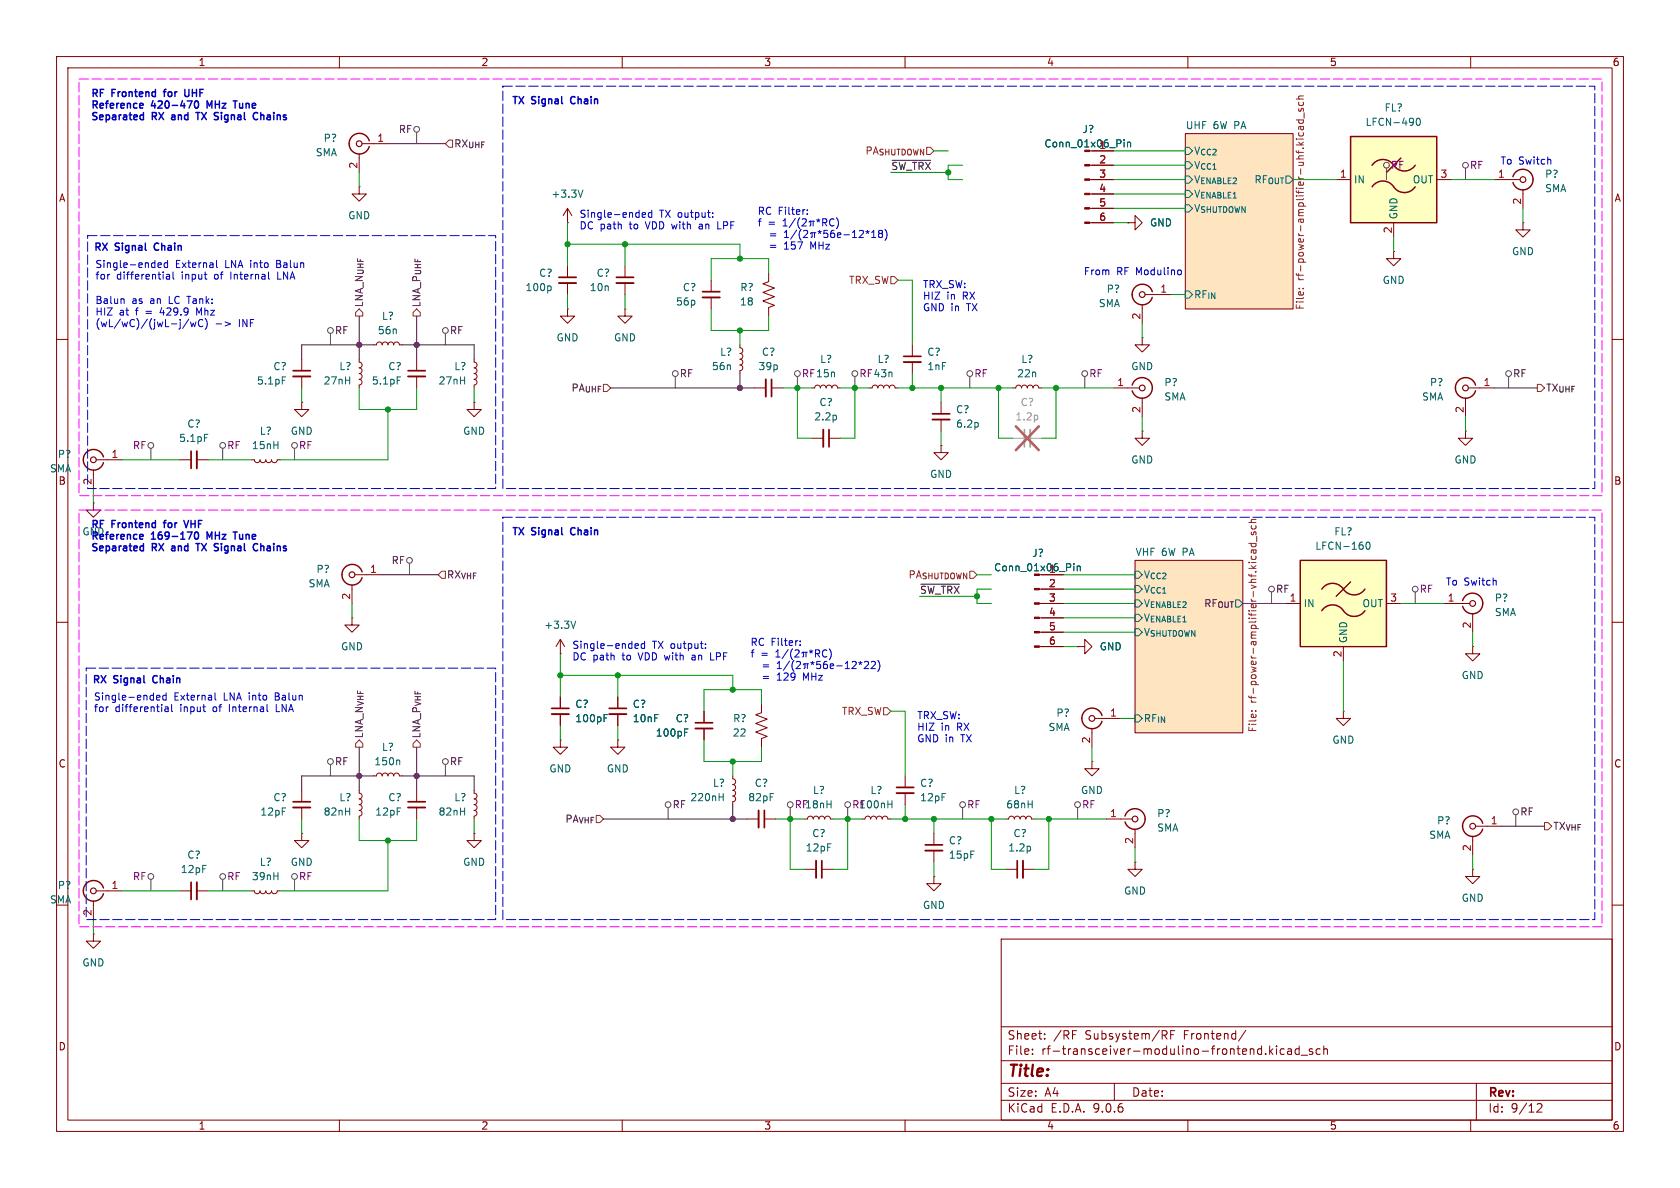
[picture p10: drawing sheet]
<svg xmlns="http://www.w3.org/2000/svg" width="297mm" height="210mm" viewBox="0 0 297 210" stroke-linecap="round" stroke-linejoin="round" font-family="sans-serif">
<g fill="none" stroke="#840000" stroke-width=".18">
<path d="M10 10h277v190h-277zM12 12h273v186h-273zM60 10v2M110 10v2M160 10v2M210 10v2M260 10v2M63.5 33v1.3h-1.3l1.3 1.3 1.3-1.3h-1.3M63.5 33h.1M100.3 39.4h.1M100.3 36.8l.8 1.3M100.3 36.8l-.7 1.3"/>
<path d="M100.3 36.8v2.6M209.5 23.6h19.1v31h-19.1zM100.3 47v2M100.3 50v2.1M110.5 54.6v1.3h-1.3l1.3 1.3 1.3-1.3h-1.3M110.5 54.6h.1M110.5 47v2M110.5 50v2.1M125.7 49.5v2.1M125.7 52.6v2M246.4 44.5v1.2h1.2l-1.2 1.3-1.3-1.3h1.3M246.4 44.5h.1"/>
<path d="M10 60h2M53.3 71.1v1.3h-1.2l1.2 1.3 1.3-1.3h-1.3M53.3 71.1h.1M53.3 63.5v2M53.3 66.5v2.1M63.5 63.5v.5l.4 .2 .1 .3-.1 .4-.4 .1 .3 .1 .2 .3-.1 .4-.4 .2 .4 .2 .1 .4-.1 .3-.4 .2 .4 .1 .1 .4-.1 .3-.4 .2v.5M66 61h.5l.2-.4 .4-.1 .3 .1 .2 .4 .1-.4 .4-.1 .3 .1 .2 .4 .1-.4 .4-.1 .3 .1 .2 .4 .1-.4 .4-.1 .4 .1 .1 .4h.5M73.7 63.5v2M73.7 66.5v2.1M83.8 71.1v1.3h-1.3l1.3 1.3 1.3-1.3h-1.3M83.8 71.1h.1M83.8 63.5v.5l.4 .2 .1 .3-.1 .4-.4 .1 .3 .1 .2 .3-.1 .4-.4 .2 .4 .2 .1 .4-.1 .3-.4 .2 .4 .1 .1 .4-.1 .3-.4 .2v.5"/>
<path d="M130.8 61v.5l.4 .1 .1 .4-.1 .3-.4 .2 .3 .1 .2 .2-.1 .5-.4 .2 .4 .1 .1 .4-.1 .4-.4 .1 .4 .2 .1 .3-.1 .4-.4 .1v.5M143.5 68.6h.5l.2-.4 .3-.1 .4 .1 .1 .4 .2-.4 .3-.1 .4 .1 .1 .4 .2-.4 .4-.1 .3 .1 .2 .4 .1-.4 .4-.1 .3 .1 .2 .4h.5M166.4 71.1v2.1M166.4 74.2v2M179.1 68.6h.5l.1-.4 .4-.1 .3 .1 .2 .4 .1-.4 .4-.1 .4 .1 .1 .4 .2-.4 .3-.1 .4 .1 .1 .4 .2-.4 .3-.1 .4 .1 .1 .4h.5M201.9 76.2v1.3h1.3l-1.3 1.2-1.2-1.2h1.2M201.9 76.2h.1M259.1 76.2v1.3h-1.3l1.3 1.2 1.2-1.2h-1.2M259.1 76.2h.1M259.1 70.4v3.3M259.6 68.6h4.6M285 60h2"/>
<path d="M16.5 83.1v3.3M17 81.3h4.6M31.7 81.3h2.1M34.8 81.3h2M44.4 81.3h.6l.1 .3 .4 .2 .3-.2 .2-.3 .1 .3 .4 .2 .3-.2 .2-.3 .1 .3 .4 .2 .4-.2 .1-.3 .2 .3 .3 .2 .4-.2 .1-.3h.5M200.7 99.1h19v30.4h-19zM10 110h2M62.2 109.2v1.3h-1.2l1.2 1.3 1.3-1.3h-1.3M62.2 109.2h.1M62.2 103.4v3.3M62.7 101.6h4.6M99.1 115.6h.1"/>
<path d="M99.1 113v2.6M99.1 113l.7 1.3M99.1 113l-.8 1.3M183.7 104.1h4.3M183.7 106.7h4.3M183.7 109.2h4.3M183.7 111.8h4.3M183.7 114.3h4.3M184.1 101.6h3.9M190.5 114.3h1.3v1.3l1.2-1.3-1.2-1.3v1.3M190.5 114.3h.1M285 110h2"/>
<path d="M99.1 130.8v1.3h-1.3l1.3 1.3 1.2-1.3h-1.2M99.1 130.8h.1M99.1 123.2v2M99.1 126.2v2.1M109.2 130.8v1.3h-1.3l1.3 1.3 1.3-1.3h-1.3M109.2 130.8h.1M134.6 124.5v1.5l-1 .4 2 .7-2 .8 2 .8-2 .7 2 .8-1 .4v1.5M193 134.6v1.3h-1.2l1.2 1.3 1.3-1.3h-1.3M193 134.6h.1M193 128.8v3.3M193.5 127h4.6M31.7 157.5h2.1"/>
<path d="M34.8 157.5h2M142.2 153.7h2.1M145.3 153.7h2M152.4 144.8h.5l.2-.4 .3-.1 .4 .1 .1 .4 .2-.4 .3-.1 .4 .1 .1 .4 .2-.4 .3-.1 .4 .1 .2 .4 .1-.4 .4-.1 .3 .1 .2 .4h.5M165.1 154.9v1.3h1.3l-1.3 1.3-1.3-1.3h1.3M165.1 154.9h.1M165.1 147.3v2.1M165.1 150.4v2M177.8 144.8h.5l.2-.4 .3-.1 .4 .1 .1 .4 .2-.4 .3-.1 .4 .1 .1 .4 .2-.4 .3-.1 .4 .1 .2 .4 .1-.4 .4-.1 .3 .1 .2 .4h.5M195.6 144.8h4.6M200.7 146.6v3.3M16.5 165.1v1.3h-1.3l1.3 1.2 1.3-1.2h-1.3"/>
<path d="M16.5 165.1h.1M177 166h108v32h-108zM285 160h2M60 198v2M110 198v2M160 198v2M177 194.5h108M177 191.5h108M177 187.5h108M177 181.5h108M182.5 186.3v.1M182.5 185.5v.1"/>
<path d="M184.7 183.6v.1M184.7 182.8v.1M189.6 182.2h.7M197 191.5v3M205.8 183l.5 .7M206.2 182.3v.5M207 182.9h.5M207.7 182.2h-.7v1.5M210 198v2M220.2 182.1l-1.2 2M224.5 184.9v1.5M224.6 185.8l.4 .6"/>
<path d="M225 185.4l-.5 .6M225.7 184.9v.1M225.7 185.4v1M227 185.5l-.4-.1-.3 .3v.4l.2 .2h.5M227.7 185.5h.5l.1 .9M228.3 185.8h-.5a.29 .29 0 0 0-.2 .3 .29 .29 0 0 0 .2 .3l.5-.1M229.7 185.5l-.5-.1-.2 .3v.4l.1 .2h.6M229.7 184.9v1.5M230 186.5h1.2M232 185.5l-.3-.1-.2 .2v.2l.5 .2v.3h-.5M233.4 185.5l-.4-.1-.3 .3v.4l.1 .2h.6M234 185.5l.2-.1 .4 .1 .1 .9"/>
<path d="M234 184.9v1.5M260 198v2M261 191.5v6.5M271.7 195.2l.6-.1 .2 .1 .1 .3-.9 1.1h.9"/>
</g>
<g fill="#ffe5bf" stroke="#ffe5bf" stroke-width=".18">
<path d="M209.5 23.6h19.1v31h-19.1z"/>
<path d="M200.7 99.1h19v30.4h-19z"/>
</g>
<g fill="none" stroke="#006464" stroke-width=".18">
<path d="M103.1 33.6l-.5 1.3M209.5 33.7h.7l.6 .6-.6 .6h-.7zM209.5 31.1h.7l.6 .7-.6 .6h-.7zM209.5 36.2h.7l.6 .6-.6 .7h-.7zM209.5 26h.7l.6 .7-.6 .6h-.7zM209.5 28.6h.7l.6 .6-.6 .6h-.7zM97.2 50.5l.2 .3v.3l-.2 .3M209.5 51.4h.7l.6 .7-.6 .6h-.7zM36.1 76.8h.6M49.9 66.6h.6M70.2 66.6h.6M172.9 74.8v.6"/>
<path d="M189.8 99.6v.2M101.8 109.8l-.4 1.3M189.8 100.1v.8M190.4 100.1v.8M190.4 100.2l.2-.1h.3l.1 .8M200.7 108.6h.6l.6 .6-.6 .7h-.6zM200.7 111.1h.6l.6 .7-.6 .6h-.6zM200.7 106h.6l.6 .7-.6 .6h-.6zM200.7 103.5h.6l.6 .6-.6 .7h-.6zM200.7 101h.6l.6 .6-.6 .6h-.6zM106.8 126.9h.4M106.8 126.3h.6"/>
<path d="M200.7 126.4h.6l.6 .6-.6 .6h-.6zM157 142.2h.7M157.7 141.5v1.3"/>
</g>
<g fill="none" stroke="#725600" stroke-width=".18">
<path d="M229.2 17.5h1.2M229.6 18.1v.3l.2 .3 .6-.2v-.4M229.6 19.2v.3l.2 .2 .1-.1 .2-.4h.3v.5M230.4 17h-.8v.3l.1 .2M230.6 19.9v1M229.2 21.2h1.2M229.6 21.2v.4l.2 .2 .6-.1v-.5M229.6 23.4v.4l.1 .2M229.9 22.3v.5l.2 .2 .3-.2v-.5M230.4 23.4v.4l-.1 .2M230.4 22.3l-.8 .1v.5M229.6 51h.2"/>
<path d="M230.3 51h.1M220.8 96.1h1.2M220.8 92.4h1.2M221.3 92.9l-.1 .4 .2 .2 .6-.1v-.5M221.3 94.1l-.1 .3 .2 .1h.2l.1-.4h.3v.4M221.3 96.1l-.1 .3 .2 .3 .6-.2v-.4M221.3 98.3v.5M221.5 97.2l.1 .4 .1 .2 .3-.2v-.4M222 98.3v.5M222 91.8l-.7 .1-.1 .3 .1 .2M222 97.2l-.7 .1v.5M222.2 94.8v1"/>
<path d="M221.3 125.7h.1M221.9 125.7h.1"/>
</g>
<path d="M98.8 49h3.1M109 49h3M124.2 51.6h3.1M33.8 79.8v3M51.8 65.5h3.1M72.1 65.5h3.1M164.8 73.2h3.1M97.5 125.2h3.1M33.8 156v3M145.3 152.1v3.1M163.6 149.4h3" fill="none" stroke="#840000" stroke-width=".3"/>
<path d="M98.8 50h3.1M109 50h3M124.2 52.6h3.1M34.8 79.8v3M51.8 66.5h3.1M72.1 66.5h3.1M164.8 74.2h3.1M97.5 126.2h3.1M34.8 156v3M144.3 152.1v3.1M163.6 150.4h3" fill="none" stroke="#840000" stroke-width=".33"/>
<path d="M260.9 68.1a1.81 1.81 0 0 0-2.8-1 1.81 1.81 0 0 0-.1 2.9 1.81 1.81 0 0 0 2.8-.9M18.3 80.8a1.81 1.81 0 0 0-2.8-1 1.81 1.81 0 0 0 0 3 1.81 1.81 0 0 0 2.8-1M64 101.1a1.81 1.81 0 0 0-2.8-1 1.81 1.81 0 0 0 0 3 1.81 1.81 0 0 0 2.8-1M191.3 127a1.81 1.81 0 0 0 1.5 1.8 1.81 1.81 0 0 0 2-1.3M194.8 126.5a1.82 1.82 0 0 0-2-1.3 1.82 1.82 0 0 0-1.5 1.8M198.9 144.3a1.82 1.82 0 0 1 2-1.3 1.82 1.82 0 0 1 1.5 1.8M202.4 144.8a1.81 1.81 0 0 1-1.5 1.8 1.81 1.81 0 0 1-2-1.3" fill="none" stroke="#840000" stroke-width=".25"/>
<g fill="none" stroke="#840000" stroke-width=".2">
<circle cx="259.1" cy="68.6" r=".51"/>
<circle cx="16.5" cy="81.3" r=".51"/>
<circle cx="62.2" cy="101.6" r=".51"/>
<circle cx="193" cy="127" r=".51"/>
<circle cx="200.7" cy="144.8" r=".51"/>
</g>
<g fill="#840000" stroke="#840000" stroke-width=".18">
<path d="M182.9 104h.8v.3h-.8z"/>
<path d="M182.9 106.6h.8v.2h-.8z"/>
<path d="M182.9 109.1h.8v.2h-.8z"/>
<path d="M182.9 111.6h.8v.3h-.8z"/>
<path d="M182.9 114.2h.8v.2h-.8z"/>
</g>
<path d="M181.1 75.9v3.1" fill="none" stroke="#a1a1a1" stroke-width=".3"/>
<path d="M182.1 75.9v3.1" fill="none" stroke="#a1a1a1" stroke-width=".33"/>
<path d="M179.1 77.5h2M182.1 77.5h2" fill="none" stroke="#a1a1a1" stroke-width=".18"/>
<path d="M183.4 73.5v.6" fill="none" stroke="#989898" stroke-width=".18"/>
<path d="M179.6 75.4l4 4.2M183.6 75.4l-4 4.2" fill="none" stroke="#e65255" stroke-width=".46"/>
<path d="M229.9 99.1h15.2v15.2h-15.2z" fill="#ffffc2"/>
<path d="M65.3 24.9a1.81 1.81 0 0 0-2.8-1 1.81 1.81 0 0 0 0 3 1.81 1.81 0 0 0 2.8-1M267.5 31.2a1.81 1.81 0 0 1 2.7-1 1.81 1.81 0 0 1 .1 3 1.81 1.81 0 0 1-2.8-.9M200.2 52.1a1.81 1.81 0 0 0 1.5 1.8 1.81 1.81 0 0 0 2-1.3M203.7 51.6a1.82 1.82 0 0 0-2-1.3 1.82 1.82 0 0 0-1.6 1.8M200.2 68.1a1.81 1.81 0 0 1 2.7-1 1.81 1.81 0 0 1 .1 2.9 1.81 1.81 0 0 1-2.8-.9M229.9 99.1h15.2v15.2h-15.2zM233.7 104.1a2.35 2.35 0 0 1 4 .4 2.29 2.29 0 0 0 3.6-.4M233.7 108a2.35 2.35 0 0 1 4 .3 2.29 2.29 0 0 0 3.6-.3M238.8 102.9l-2.6 2.5M258.6 106.2a1.81 1.81 0 0 1 2.8-1 1.81 1.81 0 0 1 0 2.9 1.81 1.81 0 0 1-2.8-.9M18.3 157a1.81 1.81 0 0 0-2.8-1 1.81 1.81 0 0 0 0 3 1.81 1.81 0 0 0 2.8-1M262.1 145.5a1.81 1.81 0 0 0-2.8-1 1.81 1.81 0 0 0 0 3 1.81 1.81 0 0 0 2.8-.9" fill="none" stroke="#840000" stroke-width=".25"/>
<g fill="none" stroke="#840000" stroke-width=".18">
<path d="M63.5 27.2v3.3M64 25.4h4.6M192.6 31.8h4.2M192.6 29.2h4.2M192.6 34.3h4.2M192.6 36.8h4.2M192.6 39.4h4.2M193 26.7h3.8M199.4 39.4h1.3v1.2l1.2-1.2-1.2-1.3v1.3M199.4 39.4h.1M264.2 31.8h4.5M269.2 39.4v1.2h1.3l-1.3 1.3-1.2-1.3h1.2"/>
<path d="M269.2 39.4h.1M269.2 33.5v3.3M100.3 54.6v1.3h-1.2l1.2 1.3 1.3-1.3h-1.3M100.3 54.6h.1M135.9 48.3v1.5l-1 .4 2 .7-2 .8 2 .8-2 .7 2 .8-1 .4v1.5M201.9 59.7v1.3h-1.2l1.2 1.2 1.3-1.2h-1.3M201.9 59.7h.1M201.9 53.8v3.4M202.4 52.1h4.6M133.3 68.6h2.1M136.4 68.6h2M143.5 77.5h2"/>
<path d="M146.6 77.5h2M153.7 68.6h.5l.1-.4 .4-.1 .3 .1 .2 .4 .1-.4 .4-.1 .4 .1 .1 .4 .2-.4 .3-.1 .4 .1 .1 .4 .2-.4 .3-.1 .4 .1 .1 .4h.5M161.3 61v2M161.3 64v2M166.4 78.7v1.3h1.2l-1.2 1.3-1.3-1.3h1.3M166.4 78.7h.1M196.8 68.6h4.6M201.9 70.4v3.3M16.5 88.9v1.3h-1.3l1.3 1.2 1.3-1.2h-1.3M16.5 88.9h.1M227.3 106.7h2.6M237.5 114.3v2.5"/>
<path d="M245.1 106.7h2.5M255.3 106.7h4.5M260.3 114.3v1.3h1.3l-1.3 1.2-1.2-1.2h1.2M260.3 114.3h.1M260.3 108.5v3.3M53.3 139.7v2M63.5 139.7v.5l.4 .2 .1 .3-.1 .4-.4 .1M66 137.2h.5l.2-.4 .4-.1 .3 .1 .2 .4 .1-.4 .4-.1 .3 .1 .2 .4 .1-.4 .4-.1 .3 .1 .2 .4 .1-.4 .4-.1 .4 .1 .1 .4h.5M73.7 139.7v2M83.8 139.7v.5l.4 .2 .1 .3-.1 .4-.4 .1M109.2 123.2v2M109.2 126.2v2.1"/>
<path d="M124.5 125.7v2.1M124.5 128.8v2M129.5 137.2v.5l.4 .1 .2 .4-.2 .3-.4 .2 .3 .1 .2 .2v.5l-.5 .2 .4 .1 .2 .4-.2 .4-.4 .1 .4 .2 .1 .3-.1 .4-.4 .1v.5M237.5 125.7v1.3h1.3l-1.3 1.3-1.3-1.3h1.3M237.5 125.7h.1M16.5 159.3v3.3M17 157.5h4.6M44.4 157.5h.6l.1 .3 .4 .2 .3-.2 .2-.3 .1 .3 .4 .2 .3-.2 .2-.3 .1 .3 .4 .2 .4-.2 .1-.3 .2 .3 .3 .2 .4-.2 .1-.3h.5M53.3 147.3v1.3h-1.2l1.2 1.3 1.3-1.3h-1.3M53.3 147.3h.1M53.3 142.7v2.1M63.5 141.2l.3 .1 .2 .3-.1 .4-.4 .2 .4 .2 .1 .4-.1 .3-.4 .2 .4 .1 .1 .4-.1 .3-.4 .2v.5"/>
<path d="M73.7 142.7v2.1M83.8 147.3v1.3h-1.3l1.3 1.3 1.3-1.3h-1.3M83.8 147.3h.1M83.8 141.2l.3 .1 .2 .3-.1 .4-.4 .2 .4 .2 .1 .4-.1 .3-.4 .2 .4 .1 .1 .4-.1 .3-.4 .2v.5M132.1 144.8h2M135.1 144.8h2.1M177.8 153.7h2M180.8 153.7h2.1M200.7 152.4v1.3h-1.3l1.3 1.2 1.2-1.2h-1.2M200.7 152.4h.1M260.3 153.7v1.2h-1.2l1.2 1.3 1.3-1.3h-1.3M260.3 153.7h.1"/>
<path d="M260.3 147.8v3.3M260.9 146.1h4.5"/>
</g>
<path d="M198.7 24.7v.1M198.7 25.1v.9M199.3 25.1v.9M199.3 25.3l.2-.2 .3 .1 .1 .8M147.8 73.5v.6M241.6 96l.2-.2a.68 .68 0 0 1 .4 .7 .68 .68 0 0 1-.4 .6l-.2-.1-.1-.4zM70.5 134.4l.2 .1v.7M121 129.5h.4M121 128.9h.6M127.1 140.9h.8M127.9 140.3v1.2M182.1 149.7v.6" fill="none" stroke="#006464" stroke-width=".18"/>
<g fill="none" stroke="#840000" stroke-width=".2">
<circle cx="63.5" cy="25.4" r=".51"/>
<circle cx="269.2" cy="31.8" r=".51"/>
<circle cx="201.9" cy="52.1" r=".51"/>
<circle cx="201.9" cy="68.6" r=".51"/>
<circle cx="260.3" cy="106.7" r=".51"/>
<circle cx="16.5" cy="157.5" r=".51"/>
<circle cx="260.3" cy="146.1" r=".51"/>
</g>
<path d="M136.4 67.1v3M146.6 75.9v3.1M159.8 63h3M107.7 125.2h3M122.9 127.8h3.1M51.8 141.7h3.1M72.1 141.7h3.1M135.1 143.3v3M179.8 152.1v3.1" fill="none" stroke="#840000" stroke-width=".3"/>
<path d="M135.4 67.1v3M145.5 75.9v3.1M159.8 64h3M107.7 126.2h3M122.9 128.8h3.1M51.8 142.7h3.1M72.1 142.7h3.1M134.1 143.3v3M180.8 152.1v3.1" fill="none" stroke="#840000" stroke-width=".33"/>
<g fill="#840000" stroke="#840000" stroke-width=".18">
<path d="M191.8 29.1h.8v.2h-.8z"/>
<path d="M191.8 31.6h.8v.3h-.8z"/>
<path d="M191.8 34.2h.8v.2h-.8z"/>
<path d="M191.8 36.7h.8v.3h-.8z"/>
<path d="M191.8 39.2h.8v.3h-.8z"/>
</g>
<path d="M238.8 24.1h15.2v15.3h-15.2z" fill="#ffffc2"/>
<path d="M238.8 24.1h15.2v15.3h-15.2zM242.6 29.2a2.35 2.35 0 0 1 4 .3 2.29 2.29 0 0 0 3.6-.3M242.6 33a2.35 2.35 0 0 1 4 .3 2.29 2.29 0 0 0 3.6-.3M247.6 27.9l-2.5 2.6" fill="none" stroke="#840000" stroke-width=".25"/>
<g fill="none" stroke="#840000" stroke-width=".18">
<path d="M193 31.8h3.8M193 26.7h3.8M193 29.2h3.8M193 34.3h3.8M193 36.8h3.8M193 39.4h3.8M199.4 39.4h.1M236.2 31.8h2.6M246.4 39.4v2.5M254 31.8h2.5M184.1 101.6h3.9M184.1 104.1h3.9"/>
<path d="M184.1 106.7h3.9M184.1 109.2h3.9M184.1 111.8h3.9M184.1 114.3h3.9M190.5 114.3h.1M99.1 123.2v2M99.1 126.2v2.1M109.2 123.2v2M109.2 126.2v2.1M124.5 125.7v2.1M124.5 128.8v2M160 137.2v2"/>
<path d="M142.2 144.8h.5l.2-.4 .4-.1 .3 .1 .2 .4 .1-.4 .4-.1 .3 .1 .2 .4 .1-.4 .4-.1 .3 .1 .2 .4 .1-.4 .4-.1 .4 .1 .1 .4h.5M160 140.2v2"/>
</g>
<g fill="none" stroke="#006464" stroke-width=".18">
<path d="M198.7 24.7v.1M198.7 25.1v.9M199.3 25.1v.9M199.3 25.3l.2-.2 .3 .1 .1 .8M250.5 21l.2-.1a.68 .68 0 0 1 .4 .6 .68 .68 0 0 1-.4 .7l-.2-.2-.1-.3zM189.8 99.6v.2M189.8 100.1v.8M190.4 100.1v.8M190.4 100.2l.2-.1h.3l.1 .8M106.8 126.9h.4M106.8 126.3h.6M121 129.5h.4"/>
<path d="M121 128.9h.6"/>
</g>
<path d="M158.5 139.2h3" fill="none" stroke="#840000" stroke-width=".3"/>
<path d="M158.5 140.2h3" fill="none" stroke="#840000" stroke-width=".33"/>
<g fill="none" stroke="#484848" stroke-width=".18">
<path d="M73.7 23.4v2M245.1 29.7v2.1M259.1 29.7v2.1M58.4 58.9v2.1M78.7 58.9v2.1M26.7 79.2v2.1M39.4 79.2v2.1M52.1 79.2v2.1M119.4 66.5v2.1M141 66.5v2.1M151.1 66.5v2.1M171.4 66.5v2.1"/>
<path d="M191.8 66.5v2.1M266.7 66.5v2.1M72.4 99.6v2M224.8 104.6v2.1M250.2 104.6v2.1M58.4 135.1v2.1M78.7 135.1v2.1M26.7 155.4v2.1M39.4 155.4v2.1M52.1 155.4v2.1M118.1 142.7v2.1M139.7 142.7v2.1"/>
<path d="M149.9 142.7v2.1M170.2 142.7v2.1M190.5 142.7v2.1M268 144v2.1"/>
<circle cx="73.7" cy="22.9" r=".51"/>
<circle cx="245.1" cy="29.2" r=".51"/>
<circle cx="259.1" cy="29.2" r=".51"/>
<circle cx="58.4" cy="58.4" r=".51"/>
<circle cx="78.7" cy="58.4" r=".51"/>
<circle cx="26.7" cy="78.7" r=".51"/>
<circle cx="39.4" cy="78.7" r=".51"/>
<circle cx="52.1" cy="78.7" r=".51"/>
<circle cx="119.4" cy="66" r=".51"/>
<circle cx="141" cy="66" r=".51"/>
<circle cx="151.1" cy="66" r=".51"/>
<circle cx="171.5" cy="66" r=".51"/>
<circle cx="191.8" cy="66" r=".51"/>
<circle cx="266.7" cy="66" r=".51"/>
<circle cx="72.4" cy="99.1" r=".51"/>
<circle cx="224.8" cy="104.1" r=".51"/>
<circle cx="250.2" cy="104.1" r=".51"/>
<circle cx="58.4" cy="134.6" r=".51"/>
<circle cx="78.7" cy="134.6" r=".51"/>
<circle cx="26.7" cy="154.9" r=".51"/>
<circle cx="39.4" cy="154.9" r=".51"/>
<circle cx="52.1" cy="154.9" r=".51"/>
<circle cx="118.1" cy="142.2" r=".51"/>
<circle cx="139.7" cy="142.2" r=".51"/>
<circle cx="149.9" cy="142.2" r=".51"/>
<circle cx="170.2" cy="142.2" r=".51"/>
<circle cx="190.5" cy="142.2" r=".51"/>
<circle cx="268" cy="143.5" r=".51"/>
</g>
<path d="M78.7 25.4l.7-.6h.6v1.2h-.6zM63.5 54.6l.6 .6v.7h-1.2v-.7zM73.7 54.6l.6 .6v.7h-1.3v-.7zM157.5 48.9h.6l.6 .6-.6 .7h-.6zM271.8 67.9h.6l.6 .7-.6 .6h-.6zM78.1 101h.6v1.2h-.6l-.6-.6zM63.5 130.8l.6 .6v.7h-1.2v-.7zM73.7 130.8l.6 .6v.7h-1.3v-.7zM156.2 125.1h.6l.7 .6-.7 .7h-.6zM273 145.4h.7l.6 .7-.6 .6h-.7z" fill="none" stroke="#725600" stroke-width=".18"/>
<path d="M157.7 28.3h6.8M162.8 103.3h6.8" fill="none" stroke="#0f0f0f" stroke-width=".18"/>
<g fill="none" stroke="#009600" stroke-width=".18">
<path d="M63.5 30.5v2.5M100.3 39.4v7.6M157.5 30.5h10.1M170.2 29.2h-2.6v2.6h2.6M196.8 29.2h12.7M196.8 31.8h12.7M196.8 34.3h12.7M196.8 26.7h12.7M196.8 39.4h2.6M196.8 36.8h12.7M228.6 31.8h7.6M256.5 31.8h7.7"/>
<path d="M269.2 36.8v2.6M100.3 43.2h30.5v2.5M100.3 52.1v2.5M110.5 43.2v3.8M110.5 52.1v2.5M125.7 54.6v3.8h10.2v-2.5M130.8 58.4v2.6M135.9 48.3v-2.6h-10.2v3.8M158.7 49.5h2.6v11.5M201.9 57.2v2.5M207 52.1h2.5M246.4 41.9v2.6"/>
<path d="M53.3 68.6v2.5M63.5 68.6v3.8h10.2v-3.8M68.6 72.4v8.9h-19.1M83.8 68.6v2.5M138.4 68.6h5.1M141 68.6v8.9h2.5M148.6 68.6h5.1M151.1 68.6v8.9h-2.5M158.7 68.6h20.4M161.3 66v2.6M166.4 68.6v2.5M166.4 76.2v2.5"/>
<path d="M176.5 68.6v8.9h2.6M184.1 68.6h12.7M186.7 68.6v8.9h-2.6M201.9 73.7v2.5M259.1 73.7v2.5M16.5 86.4v2.5M21.6 81.3h10.1M36.8 81.3h7.6M62.2 106.7v2.5M99.1 115.6v7.6M99.1 119.4h30.4v2.5M109.2 119.4v3.8"/>
<path d="M162.6 105.4h10.1M175.3 104.1h-2.6v2.6h2.6M188 101.6h12.7M188 111.8h12.7M188 114.3h2.5M188 106.7h12.7M188 109.2h12.7M188 104.1h12.7M237.5 116.8v8.9M247.6 106.7h7.7M260.3 111.8v2.5M99.1 128.3v2.5"/>
<path d="M109.2 128.3v2.5M124.5 130.8v3.8h10.1v-2.5M129.5 134.6v2.6M134.6 124.5v-2.6h-10.1v3.8M157.5 125.7h2.5v11.5M193 132.1v2.5M198.1 127h2.6M21.6 157.5h10.1M36.8 157.5h7.6M53.3 144.8v2.5M63.5 144.8v3.8h10.2v-3.8M68.6 148.6v8.9h-19.1"/>
<path d="M83.8 144.8v2.5M137.2 144.8h5M139.7 144.8v8.9h2.5M147.3 144.8h5.1M149.9 144.8v8.9h-2.6M157.5 144.8h20.3M160 142.2v2.6M165.1 144.8v2.5M165.1 152.4v2.5M175.3 144.8v8.9h2.5M182.9 144.8h12.7M185.4 144.8v8.9h-2.5"/>
<path d="M200.7 149.9v2.5M260.3 151.1v2.6M16.5 162.6v2.5"/>
</g>
<g fill="none" stroke="#480048" stroke-width=".18">
<path d="M68.6 25.4h10.1M63.5 55.9v7.6M73.7 55.9v7.6M66 61h-12.7v2.5M71.1 61h12.7v2.5M107.9 68.6h25.4M130.8 66v2.6M264.2 68.6h7.6M67.3 101.6h10.2M219.7 106.7h7.6M63.5 132.1v7.6M66 137.2h-12.7v2.5"/>
<path d="M71.1 137.2h12.7v2.5M73.7 132.1v7.6M106.7 144.8h25.4M129.5 142.2v2.6M265.4 146.1h7.6"/>
</g>
<g fill="none" stroke="#0000c2" stroke-width=".25">
<path d="M16.5 17.8v1.3M17.1 15.9l-.6-.1v1.3M18.3 15.8h-.6v1.3M19.1 17.8l-.2 .1M20.4 15.8h-.6v1.3M23 19.9v1.1M24 15.8v1.1M25.2 19.1h-.1M25.2 18.3l.1 .3-.6 .1M25.4 19.9v1.3M26.9 19.9v1.3M27.1 17.8l-.3 .9"/>
<path d="M27.5 15.8v1.3M28 18l.1-.2 .5 .2M28.1 19.9l.8 1.3M28.9 16.2h.5M28.9 19.9l-.8 1.3M29.4 15.8l-.3 .2M32.3 17.8l-.3 .9M32.7 15.8v1.1l.2 .2 .4-.1M33.1 17.8h.8l-.5 1.3M33.2 19.9v1.3M33.4 15.8v1M34 15.8v1.3"/>
<path d="M34.4 18.3v.6l.3 .2 .3-.1 .1-.7M34.6 19.9h.7M34.7 15.8v1.3M35 19.9v1.3M35.6 19.9l.9 1.3M35.9 15.8h-.6v1.3M36.5 19.9l-.9 1.3M36.6 19.1v-1.3l.4 1 .5-1v1.3M38.1 17.8v1.3M38.8 17.8v1.3M41.2 17.8h.7M41.6 17.8v1.3"/>
<path d="M43.2 19.9v1.1M46.1 19.9v1.3M48.4 19.9v.1M90.7 17.1h.7M91.1 17.1v1.2M91.7 17.1l.9 1.2M92.6 17.1l-.9 1.2M94.7 17.1h-.5l-.2 .1M95.2 17.1v.1M99.3 17.1v1.1M101.7 17.2a.59 .59 0 0 0-.8 .2 .59 .59 0 0 0 .1 .8M102.2 17.1v1.2"/>
<path d="M104.5 17.1v.1M25 20.3l.4 .1M25.4 21.1l-.4 .1M30.4 20.7v.4M45.6 21l-.4 .2M17.6 43.1l-.6-.1v1.2M18.1 43l.9 1.2M19 43l-.9 1.2M21.1 43h-.5l-.2 .1M21.6 43v.1M25.7 43v1.1M28 43.1a.59 .59 0 0 0-.7 .2 .59 .59 0 0 0 .1 .8"/>
<path d="M28.6 43v1.2M30.9 43v.1M17.1 92.1l-.6-.1v1.3M18.3 92h-.6v1.3M19.1 94l-.2 .1M20.4 92h-.6v1.3M23 96.1v1.1M24 92v1.1M25 96.5l.4 .1M25.2 94.5l.1 .3-.6 .1M25.2 95.3h-.1M25.4 96.1v1.3"/>
<path d="M25.4 97.3l-.4 .1M26.9 96.1v1.3M27.1 94v1.3M27.5 92v1.3M28.1 96.1l.8 1.3M28.6 94l-.5 .2M28.9 92.4h.5M28.9 96.1l-.8 1.3M29.4 92l-.3 .2M30.4 96.9v.4M32.3 94v1.3M32.5 92l.4 1.3 .4-1.3"/>
<path d="M33.1 94h.8l-.5 1.3M33.2 96.1v1.3M33.8 92v1.3M34.4 94.5v.6l.3 .2 .3-.1 .1-.7M34.5 92v1.3M34.6 96.1h.7M35 96.1v1.3M35.6 96.1l.9 1.3M35.7 92h-.6v1.3M36.5 96.1l-.9 1.3M36.6 95.3v-1.3l.4 1 .5-1v1.3M38.1 94v1.3"/>
<path d="M38.8 94v1.3M41.2 94h.7M41.6 94v1.3M43.2 96.1v1.1M45.6 97.2l-.4 .2M46.1 96.1v1.3M48.4 96.1v.1M90.7 93.3h.7M91.1 93.3v1.2M91.7 93.3l.9 1.2M92.6 93.3l-.9 1.2M94.7 93.3h-.5l-.2 .1"/>
<path d="M95.2 93.3v.1M99.3 93.3v1.1M101.7 93.4a.59 .59 0 0 0-.8 .2 .59 .59 0 0 0 .1 .8M102.2 93.3v1.2M104.5 93.3v.1M17.4 119.6l-.7-.2v1.3M17.9 119.4l.8 1.3M18.7 119.4l-.8 1.3M20.8 119.5l-.4-.1-.2 .2M21.4 119.4v.2M25.4 119.4v1.1M27.8 119.6a.59 .59 0 0 0-.8 .1 .59 .59 0 0 0 .1 .8"/>
<path d="M28.3 119.4v1.3M30.6 119.4v.2"/>
</g>
<g fill="none" stroke="#0000c2" stroke-width=".18">
<path d="M113.5 38l.6-.1v-.3h-.4l-.2 .2 .1 .6h.5M115.2 37.6h-.3l-.3 .2 .1 .6h.5M115.2 37.2v1.2M123.7 40l-.1 .2 .1 .3M126 38.3v.1M126 37.6v.2M126.9 39.2v1.3h.6M138.4 39.9h.8M138.7 38.9l-.3 .1M138.8 38.7v1.2M140.6 38.6l-1.1 1.6M141.2 38.9a1.48 1.48 0 0 0 .2 1.5"/>
<path d="M142.4 38.7l.1 .2v.3l-.7 .7h.7M142.7 37.1v.1M142.7 37.8v.1M143.3 39.1v.7l-.1 .1M143.8 39.1v.8M144 39.1h-.8l-.2 .2M144.4 38.9l.3 .1M144.7 38.7v.3M144.7 39l-.2 .2M144.7 39l.1 .2M145 38.9l-.3 .1M145.4 39.3h.7l.1-.2-.1-.3-.7-.1v1.2"/>
<path d="M145.8 39.3l.4 .6M147.4 38.8a.6 .6 0 0 0-.8 .4 .6 .6 0 0 0 .6 .7l.2-.1M147.9 38.5a1.46 1.46 0 0 1 0 1.9M21.8 52.8l.1 .2v.7M27.9 46.9l.6-.1v-.3h-.4l-.2 .1 .1 .6h.5M29.4 48.6h.5l.1 .7M29.6 46.5h-.3l-.3 .2 .1 .5h.5M29.6 46v1.3M30 48.8l-.4 .1-.2 .1 .2 .3h.4M30.6 48.1v1.1l.2 .1M33.4 56.4l-1.1 1.6M33.7 56.9l.2 .8 .3-.6 .2 .6 .2-.8"/>
<path d="M35.2 55.3l-.4-.9v1.3M35.3 56.5a.61 .61 0 0 0-.2 .8 .61 .61 0 0 0 .8 .3M36.5 56.5a1.47 1.47 0 0 1-.2 1.7M38.2 57.3h1M38.3 46v1.1l.2 .2M39.8 56.9l1 .4-1 .3M47.5 49.3h.1M49.1 48.1v1.2h.6M138.7 42h.7M138.7 41.1l.3-.4v1.3M140.9 40.7l-1.1 1.6M141.6 40.5a1.46 1.46 0 0 0 0 2"/>
<path d="M142.1 40.8l.4-.1 .3 .4-.8 .9h.8M143.6 41.1v.7l-.2 .2M144 41.1v.9M144.2 41.1h-.7l-.2 .2M144.6 40.9l.3 .1M144.9 40.7v.3M144.9 41l-.2 .3M144.9 41l.2 .3M145.2 40.9l-.3 .1M146.3 40.7h-.6l-.1 .6 .2-.1 .4 .1 .2 .1-.1 .5-.2 .1-.5-.1M147.4 40.7l-.3 .1a.86 .86 0 0 0 0 1.2l.4-.1 .1-.5-.3-.2-.3 .1-.2 .1M148 41.6l.7-.2-.1-.2-.4-.1-.2 .2 .1 .6h.5"/>
<path d="M149.2 41.5h1M150.7 42h.7M150.7 41.1l.4-.4v1.3M151.9 40.8l.5-.1 .2 .4-.7 .9h.7M153.1 40.9l.3 .1M153.4 40.7v.3M153.4 41l-.2 .3M153.4 41l.2 .3M153.7 40.9l-.3 .1M154.1 42h.7M154.1 41.1l.4-.4v1.3M155.5 41.3l-.2 .2 .1 .4 .1 .1 .4-.1 .1-.2v-.2l-.2-.2"/>
<path d="M155.5 41.3l-.2-.3 .2-.3h.3l.2 .3-.2 .3M155.5 41.3h.3M156.5 40.5a1.46 1.46 0 0 1 0 2M208.6 47.7l.3 .3v.3l-.3 .3M112.3 114.2l.6-.1-.1-.3h-.4l-.1 .2v.6h.5M114 113.8h-.4l-.3 .2 .2 .6h.5M114 113.4v1.2M122.5 116.2l-.2 .2 .2 .3M124.7 114.5v.1M124.7 113.8v.2M125.6 115.4v1.3h.6M137.2 116.1h.7"/>
<path d="M137.4 117.3l.4-.4v1.3M137.4 115.1l-.2 .1M137.4 118.2h.7M137.5 114.9v1.2M139.3 114.8l-1 1.6M139.6 116.9l-1.1 1.6M139.9 115.1a1.48 1.48 0 0 0 .2 1.5M140.4 116.7a1.46 1.46 0 0 0 0 2M140.8 117l.5-.1 .2 .4-.8 .9h.8M141.2 114.9l.1 .2-.1 .3-.7 .7h.8M141.5 114v.1M141.5 113.3v.1"/>
<path d="M142.1 115.3v.7l-.2 .1M142.3 117.3v.7l-.2 .2M142.5 115.3v.8M142.7 115.3h-.8l-.1 .2M142.7 117.3v.9M143 117.3h-.8l-.2 .2M143.1 115.1l.3 .1M143.3 117.1l.3 .1M143.4 114.9v.3M143.4 115.2l-.2 .2M143.4 115.2l.2 .2M143.6 116.9v.3"/>
<path d="M143.6 117.2l-.1 .3M143.6 117.2l.2 .3M143.7 115.1l-.3 .1M143.9 117.1l-.3 .1M144.2 115.5h.6l.1-.2-.1-.3-.6-.1v1.2M144.5 115.5l.4 .6M145 116.9h-.6v.6l.1-.1 .5 .1 .1 .1-.1 .5-.2 .1-.4-.1M146.2 115a.6 .6 0 0 0-.9 .4 .6 .6 0 0 0 .6 .7l.3-.1M146.2 116.9l-.4 .1a.86 .86 0 0 0 0 1.2l.4-.1 .1-.5-.2-.2h-.3l-.2 .2M146.6 114.7a1.46 1.46 0 0 1 0 1.9M146.8 117.8l.6-.2-.1-.2-.3-.1-.2 .2v.6h.5M147.9 117.7h1"/>
<path d="M149.4 118.2h.8M149.4 117.3l.4-.4v1.3M150.6 117l.5-.1 .3 .4-.8 .9h.8M151.8 117.1l.3 .1M152.1 116.9v.3M152.1 117.2l-.2 .3M152.1 117.2l.2 .3M152.4 117.1l-.3 .1M152.8 117l.5-.1 .3 .4-.8 .9h.8M154 117l.5-.1 .3 .4-.8 .9h.8M155.2 116.7a1.46 1.46 0 0 1 0 2M27.7 123.3l.6-.1-.1-.2-.3-.1-.2 .2v.6h.5"/>
<path d="M29.2 125h.5v.8M29.4 122.5v1.3M29.4 123l-.4-.1-.2 .2 .1 .6h.5M29.7 125.3h-.4l-.2 .2 .2 .3 .4-.1M30.3 124.5v1.1l.2 .2M38 122.5v1.1l.2 .2M47.3 125.7l.1 .1M48.8 124.5v1.3h.6"/>
</g>
<path d="M88.9 15.2h193v71.2h-193zM15.5 41.7h72.1v44.7h-72.1zM88.9 91.4h193v71.2h-193zM15.2 118.1h72.4v44.5h-72.4z" fill="none" stroke="#0000c2" stroke-width=".18" stroke-dasharray="1.7 .6"/>
<path d="M14 14h269.2v73.6h-269.2zM14 90.2h269.2v73.6h-269.2z" fill="none" stroke="#f0f" stroke-width=".18" stroke-dasharray="1.7 .6"/>
<g fill="#009600" stroke="#009600" stroke-width=".18">
<circle cx="129.5" cy="121.9" r=".46"/>
<circle cx="151.1" cy="68.6" r=".46"/>
<circle cx="161.3" cy="68.6" r=".46"/>
<circle cx="166.4" cy="68.6" r=".46"/>
<circle cx="99.1" cy="119.4" r=".46"/>
<circle cx="68.6" cy="148.6" r=".46"/>
<circle cx="175.3" cy="144.8" r=".46"/>
<circle cx="68.6" cy="72.4" r=".46"/>
<circle cx="100.3" cy="43.2" r=".46"/>
<circle cx="186.7" cy="68.6" r=".46"/>
<circle cx="185.4" cy="144.8" r=".46"/>
<circle cx="176.5" cy="68.6" r=".46"/>
<circle cx="167.6" cy="30.5" r=".46"/>
<circle cx="110.5" cy="43.2" r=".46"/>
<circle cx="130.8" cy="58.4" r=".46"/>
<circle cx="130.8" cy="45.7" r=".46"/>
<circle cx="149.9" cy="144.8" r=".46"/>
<circle cx="129.5" cy="134.6" r=".46"/>
<circle cx="165.1" cy="144.8" r=".46"/>
<circle cx="160" cy="144.8" r=".46"/>
<circle cx="139.7" cy="144.8" r=".46"/>
<circle cx="141" cy="68.6" r=".46"/>
<circle cx="109.2" cy="119.4" r=".46"/>
<circle cx="172.7" cy="105.4" r=".46"/>
</g>
<g fill="#480048" stroke="#480048" stroke-width=".18">
<circle cx="73.7" cy="61" r=".46"/>
<circle cx="63.5" cy="137.2" r=".46"/>
<circle cx="73.7" cy="137.2" r=".46"/>
<circle cx="63.5" cy="61" r=".46"/>
<circle cx="129.5" cy="144.8" r=".46"/>
<circle cx="130.8" cy="68.6" r=".46"/>
</g>
<text font-size="2.8" fill="#840000" x="178" y="190.9">Title:</text>
<g font-size="2.1" fill="#840000">
<text x="178" y="184">Sheet:</text>
<text x="186.2" y="184">/RF</text>
<text x="191.9" y="184">Subsystem/RF</text>
<text x="209.4" y="184">Frontend/</text>
<text x="178" y="186.7">File:</text>
<text x="184.1" y="186.7">rf-transceiver-modulino-frontend.kicad_sch</text>
<text x="178" y="196.9">KiCad</text>
<text x="178" y="194.1">Size:</text>
<text x="184.7" y="194.1">A4</text>
<text x="185.7" y="196.9">E.D.A.</text>
<text x="193.3" y="196.9">9.0.6</text>
<text x="200" y="194.1">Date:</text>
<text x="263" y="194.3">Rev:</text>
<text x="263" y="196.9">Id:</text>
<text x="267.1" y="196.9">9/12</text>
</g>
<g font-size="1.8" fill="#840000">
<text x="35" y="11.9">1</text>
<text x="85" y="11.9">2</text>
<text x="135" y="11.9">3</text>
<text x="185" y="11.9">4</text>
<text x="235" y="11.9">5</text>
<text x="285" y="11.9">6</text>
<text x="10.3" y="35.9">A</text>
<text x="285.3" y="35.9">A</text>
<text x="10.3" y="85.9">B</text>
<text x="285.3" y="85.9">B</text>
<text x="10.3" y="135.9">C</text>
<text x="285.3" y="135.9">C</text>
<text x="10.3" y="185.9">D</text>
<text x="285.3" y="185.9">D</text>
<text x="35" y="199.9">1</text>
<text x="85" y="199.9">2</text>
<text x="135" y="199.9">3</text>
<text x="185" y="199.9">4</text>
<text x="235" y="199.9">5</text>
<text x="285" y="199.9">6</text>
</g>
<g font-size="1.8" fill="#0000c2">
<text x="16" y="17.8">RF</text>
<text x="19.8" y="17.8">Frontend</text>
<text x="29.6" y="17.8">for</text>
<text x="33.7" y="17.8">UHF</text>
<text x="16" y="19.8">Reference</text>
<text x="16" y="21.9">Separated</text>
<text x="26.9" y="19.8">420-470</text>
<text x="27" y="21.9">RX</text>
<text x="30.9" y="21.9">and</text>
<text x="35.8" y="21.9">TX</text>
<text x="37.2" y="19.8">MHz</text>
<text x="39.5" y="21.9">Signal</text>
<text x="42.4" y="19.8">Tune</text>
<text x="46.9" y="21.9">Chains</text>
<text x="94.1" y="19.1">Signal</text>
<text x="101.5" y="19.1">Chain</text>
<text x="265.2" y="29.4">To Switch</text>
<text x="102.4" y="38.7">Single-ended</text>
<text x="102.4" y="40.8">DC path</text>
<text x="111.4" y="40.8">to</text>
<text x="114.5" y="40.8">VDD with</text>
<text x="116.6" y="38.7">TX output:</text>
<text x="124.2" y="40.8">an</text>
<text x="127.7" y="40.8">LPF</text>
<text x="133.9" y="38.3">RC Filter:</text>
<text x="133.9" y="40.4">f</text>
<text x="135.8" y="40.4">=</text>
<text x="16.5" y="45">RX</text>
<text x="16.8" y="47.7">Single-ended</text>
<text x="20.5" y="45">Signal</text>
<text x="27.9" y="45">Chain</text>
<text x="31" y="47.7">External</text>
<text x="39.9" y="47.7">LNA into</text>
<text x="49.3" y="47.7">Balun</text>
<text x="136.2" y="42.4">=</text>
<text x="136.2" y="44.4">=</text>
<text x="138.9" y="44.4">157</text>
<text x="143.7" y="44.4">MHz</text>
<text x="16.8" y="53.9">Balun</text>
<text x="16.8" y="49.7">for</text>
<text x="20.6" y="49.7">differential</text>
<text x="23.3" y="53.9">as</text>
<text x="26.7" y="53.9">an</text>
<text x="30.1" y="53.9">LC Tank:</text>
<text x="32.2" y="49.7">input</text>
<text x="38.2" y="49.7">of</text>
<text x="41.2" y="49.7">Internal</text>
<text x="49.7" y="49.7">LNA</text>
<text x="163.1" y="51.3">TRX_SW:</text>
<text x="163.1" y="53.3">HIZ</text>
<text x="167.4" y="53.3">in</text>
<text x="170.3" y="53.3">RX</text>
<text x="191.5" y="49">From</text>
<text x="197.4" y="49">RF Modulino</text>
<text x="16.8" y="56">HIZ</text>
<text x="16.8" y="58">(wL/wC)/(jwL-j/wC)</text>
<text x="21.1" y="56">at</text>
<text x="24.1" y="56">f</text>
<text x="26" y="56">=</text>
<text x="28.8" y="56">429.9</text>
<text x="35.4" y="56">Mhz</text>
<text x="42.3" y="58">INF</text>
<text x="163.1" y="55.4">GND in</text>
<text x="171" y="55.4">TX</text>
<text x="14.5" y="94.8">GND</text>
<text x="16" y="94">RF</text>
<text x="19.8" y="94">Frontend</text>
<text x="29.6" y="94">for</text>
<text x="33.7" y="94">VHF</text>
<text x="94.1" y="95.3">Signal</text>
<text x="101.5" y="95.3">Chain</text>
<text x="16" y="96">Reference</text>
<text x="16" y="98.1">Separated</text>
<text x="26.9" y="96">169-170</text>
<text x="27" y="98.1">RX</text>
<text x="30.9" y="98.1">and</text>
<text x="35.8" y="98.1">TX</text>
<text x="37.2" y="96">MHz</text>
<text x="39.5" y="98.1">Signal</text>
<text x="42.4" y="96">Tune</text>
<text x="46.9" y="98.1">Chains</text>
<text x="255.5" y="103.8">To Switch</text>
<text x="101.1" y="114.9">Single-ended</text>
<text x="101.1" y="117">DC path</text>
<text x="110.1" y="117">to</text>
<text x="113.2" y="117">VDD with</text>
<text x="115.3" y="114.9">TX output:</text>
<text x="123" y="117">an</text>
<text x="126.4" y="117">LPF</text>
<text x="132.6" y="114.5">RC Filter:</text>
<text x="132.6" y="116.6">f</text>
<text x="134.5" y="116.6">=</text>
<text x="134.9" y="118.6">=</text>
<text x="16.3" y="121.4">RX</text>
<text x="16.5" y="124.2">Single-ended</text>
<text x="20.2" y="121.4">Signal</text>
<text x="27.6" y="121.4">Chain</text>
<text x="30.7" y="124.2">External</text>
<text x="39.7" y="124.2">LNA into</text>
<text x="49.1" y="124.2">Balun</text>
<text x="134.9" y="120.6">=</text>
<text x="137.7" y="120.6">129</text>
<text x="142.5" y="120.6">MHz</text>
<text x="16.5" y="126.2">for</text>
<text x="20.3" y="126.2">differential</text>
<text x="32" y="126.2">input</text>
<text x="37.9" y="126.2">of</text>
<text x="41" y="126.2">Internal</text>
<text x="49.5" y="126.2">LNA</text>
<text x="162.1" y="127.5">TRX_SW:</text>
<text x="162.1" y="129.5">HIZ</text>
<text x="162.1" y="131.6">GND in</text>
<text x="166.4" y="129.5">in</text>
<text x="169.3" y="129.5">RX</text>
<text x="170" y="131.6">TX</text>
</g>
<g font-size="1.8" fill="#480048">
<text x="70.4" y="23.7">RF</text>
<text x="80.2" y="26.3">RX_{UHF}</text>
<text x="59.1" y="59.3">RF</text>
<text x="64.4" y="54.4" transform="rotate(-90 64.4 54.4)">LNA_N_{UHF}</text>
<text x="74.5" y="54.4" transform="rotate(-90 74.5 54.4)">LNA_P_{UHF}</text>
<text x="79.4" y="59.3">RF</text>
<text x="120.1" y="66.9">RF</text>
<text x="267.4" y="66.9">RF</text>
<text x="273.2" y="69.4">TX_{UHF}</text>
<text x="69.1" y="99.9">RF</text>
<text x="78.9" y="102.5">RX_{VHF}</text>
<text x="225.5" y="105">RF</text>
<text x="64.4" y="130.6" transform="rotate(-90 64.4 130.6)">LNA_N_{VHF}</text>
<text x="74.5" y="130.6" transform="rotate(-90 74.5 130.6)">LNA_P_{VHF}</text>
<text x="59.1" y="135.5">RF</text>
<text x="79.4" y="135.5">RF</text>
<text x="118.8" y="143.1">RF</text>
<text x="268.7" y="144.4">RF</text>
<text x="274.5" y="146.9">TX_{VHF}</text>
</g>
<g font-size="1.8" fill="#006464">
<text x="191.3" y="23.7">J?</text>
<text x="209.5" y="22.9">UHF</text>
<text x="214.5" y="22.9">6W PA</text>
<text x="241.3" y="22.5">LFCN-490</text>
<text x="244.7" y="19.9">FL?</text>
<text x="55.7" y="27.8">SMA</text>
<text x="57.1" y="25.3">P?</text>
<text x="184.5" y="26.3">Conn_01x06_Pin</text>
<text x="211" y="27.5">V_{CC2}</text>
<text x="97.4" y="35.2">+3.3V</text>
<text x="211" y="35.2">V_{ENABLE1}</text>
<text x="211" y="30.1">V_{CC1}</text>
<text x="239.3" y="32.6">IN</text>
<text x="249.7" y="32.6">OUT</text>
<text x="273.1" y="34.2">SMA</text>
<text x="273.1" y="31.6">P?</text>
<text x="61.5" y="39">GND</text>
<text x="203.2" y="40.2">GND</text>
<text x="211" y="37.7">V_{SHUTDOWN}</text>
<text x="247.2" y="38.9" transform="rotate(-90 247.2 38.9)">GND</text>
<text x="267.2" y="45.3">GND</text>
<text x="92.8" y="51.7">100p</text>
<text x="95.2" y="49.1">C?</text>
<text x="104.2" y="51.7">10n</text>
<text x="105.4" y="49.1">C?</text>
<text x="120.6" y="51.7">C?</text>
<text x="130.8" y="51.7">R?</text>
<text x="195.5" y="52">P?</text>
<text x="211" y="52.9">RF_{IN}</text>
<text x="244.3" y="50.4">GND</text>
<text x="66.7" y="59.3">56n</text>
<text x="67.4" y="56.7">L?</text>
<text x="119.4" y="54.2">56p</text>
<text x="130.7" y="54.2">18</text>
<text x="194.2" y="54.5">SMA</text>
<text x="48.2" y="65.6">C?</text>
<text x="59.9" y="65.6">L?</text>
<text x="68.5" y="65.6">C?</text>
<text x="80.2" y="65.6">L?</text>
<text x="98.3" y="60.6">GND</text>
<text x="108.5" y="60.6">GND</text>
<text x="125.8" y="65.6">56n</text>
<text x="127.2" y="63.1">L?</text>
<text x="134" y="65.6">39p</text>
<text x="134.6" y="63.1">C?</text>
<text x="144.9" y="64.4">L?</text>
<text x="155" y="64.4">L?</text>
<text x="163.8" y="65.6">1nF</text>
<text x="163.8" y="63.1">C?</text>
<text x="180.4" y="64.4">L?</text>
<text x="199.9" y="65.6">GND</text>
<text x="45.3" y="68.2">5.1pF</text>
<text x="57.1" y="68.2">27nH</text>
<text x="65.6" y="68.2">5.1pF</text>
<text x="77.4" y="68.2">27nH</text>
<text x="144.8" y="72">C?</text>
<text x="179.7" y="66.9">22n</text>
<text x="205.7" y="71">SMA</text>
<text x="205.7" y="68.5">P?</text>
<text x="251.3" y="71">SMA</text>
<text x="252.7" y="68.5">P?</text>
<text x="33" y="75.8">C?</text>
<text x="45.8" y="77.1">L?</text>
<text x="51.3" y="77.1">GND</text>
<text x="81.8" y="77.1">GND</text>
<text x="143.9" y="74.5">2.2p</text>
<text x="168.9" y="73.3">C?</text>
<text x="168.9" y="75.8">6.2p</text>
<text x="8.7" y="83.7">SMA</text>
<text x="10.1" y="81.2">P?</text>
<text x="31.6" y="78.3">5.1pF</text>
<text x="44.4" y="79.6">15nH</text>
<text x="199.9" y="82.1">GND</text>
<text x="257" y="82.1">GND</text>
<text x="164.3" y="84.7">GND</text>
<text x="235.8" y="94.8">FL?</text>
<text x="55.8" y="101.5">P?</text>
<text x="175.6" y="101.2">Conn_01x06_Pin</text>
<text x="182.4" y="98.7">J?</text>
<text x="200.7" y="98.3">VHF 6W PA</text>
<text x="232.4" y="97.4">LFCN-160</text>
<text x="54.5" y="104">SMA</text>
<text x="202.1" y="105">V_{CC1}</text>
<text x="202.1" y="102.5">V_{CC2}</text>
<text x="230.4" y="107.5">IN</text>
<text x="240.8" y="107.5">OUT</text>
<text x="264.2" y="106.6">P?</text>
<text x="96.1" y="111.4">+3.3V</text>
<text x="202.1" y="110.1">V_{ENABLE1}</text>
<text x="202.1" y="112.6">V_{SHUTDOWN}</text>
<text x="238.4" y="113.8" transform="rotate(-90 238.4 113.8)">GND</text>
<text x="264.2" y="109.1">SMA</text>
<text x="60.2" y="115.2">GND</text>
<text x="194.3" y="115.2">GND</text>
<text x="101.6" y="125.3">C?</text>
<text x="111.8" y="125.3">C?</text>
<text x="258.3" y="120.2">GND</text>
<text x="101.6" y="127.9">100pF</text>
<text x="111.8" y="127.9">10nF</text>
<text x="115.8" y="130.4">100pF</text>
<text x="119.3" y="127.9">C?</text>
<text x="129.4" y="130.4">22</text>
<text x="129.5" y="127.9">R?</text>
<text x="185.3" y="129.4">SMA</text>
<text x="186.7" y="126.9">P?</text>
<text x="202.1" y="127.9">RF_{IN}</text>
<text x="235.5" y="131.7">GND</text>
<text x="66.1" y="135.5">150n</text>
<text x="67.4" y="132.9">L?</text>
<text x="97" y="136.8">GND</text>
<text x="107.2" y="136.8">GND</text>
<text x="48.2" y="141.8">C?</text>
<text x="59.9" y="141.8">L?</text>
<text x="68.5" y="141.8">C?</text>
<text x="80.2" y="141.8">L?</text>
<text x="121.9" y="141.8">220nH</text>
<text x="125.9" y="139.3">L?</text>
<text x="132.2" y="141.8">82pF</text>
<text x="133.3" y="139.3">C?</text>
<text x="143.6" y="140.6">L?</text>
<text x="151.8" y="143.1">100nH</text>
<text x="153.8" y="140.6">L?</text>
<text x="162.6" y="139.3">C?</text>
<text x="162.6" y="141.8">12pF</text>
<text x="177.8" y="143.1">68nH</text>
<text x="179.2" y="140.6">L?</text>
<text x="191" y="140.6">GND</text>
<text x="45.9" y="144.4">12pF</text>
<text x="57.1" y="144.4">82nH</text>
<text x="66.3" y="144.4">12pF</text>
<text x="77.4" y="144.4">82nH</text>
<text x="143.5" y="148.2">C?</text>
<text x="167.6" y="149.5">C?</text>
<text x="179.1" y="148.2">C?</text>
<text x="204.5" y="147.2">SMA</text>
<text x="204.5" y="144.7">P?</text>
<text x="252.6" y="148.5">SMA</text>
<text x="254" y="145.9">P?</text>
<text x="31.9" y="154.5">12pF</text>
<text x="33" y="152">C?</text>
<text x="44.4" y="155.8">39nH</text>
<text x="45.8" y="153.3">L?</text>
<text x="51.3" y="153.3">GND</text>
<text x="81.8" y="153.3">GND</text>
<text x="142.3" y="150.7">12pF</text>
<text x="167.6" y="152">15pF</text>
<text x="178.2" y="150.7">1.2p</text>
<text x="8.7" y="159.9">SMA</text>
<text x="10.1" y="157.4">P?</text>
<text x="163.1" y="160.9">GND</text>
<text x="198.6" y="158.3">GND</text>
<text x="258.3" y="159.6">GND</text>
<text x="14.5" y="171">GND</text>
</g>
<g font-size="1.8" fill="#a90000">
<text x="63.2" y="29.9" transform="rotate(-90 63.2 29.9)">2</text>
<text x="66.6" y="25.1">1</text>
<text x="194.2" y="26.4">1</text>
<text x="194.2" y="29">2</text>
<text x="194.2" y="31.5">3</text>
<text x="194.2" y="34">4</text>
<text x="236.8" y="31.5">1</text>
<text x="254.6" y="31.5">3</text>
<text x="264.7" y="31.5">1</text>
<text x="194.2" y="36.6">5</text>
<text x="194.2" y="39.1">6</text>
<text x="246.1" y="41.3" transform="rotate(-90 246.1 41.3)">2</text>
<text x="269" y="36.3" transform="rotate(-90 269 36.3)">2</text>
<text x="205" y="51.8">1</text>
<text x="201.7" y="56.6" transform="rotate(-90 201.7 56.6)">2</text>
<text x="197.4" y="68.3">1</text>
<text x="262.2" y="68.3">1</text>
<text x="201.7" y="73.1" transform="rotate(-90 201.7 73.1)">2</text>
<text x="258.8" y="73.1" transform="rotate(-90 258.8 73.1)">2</text>
<text x="19.6" y="81">1</text>
<text x="16.3" y="85.8" transform="rotate(-90 16.3 85.8)">2</text>
<text x="65.3" y="101.3">1</text>
<text x="185.3" y="101.3">1</text>
<text x="62" y="106.1" transform="rotate(-90 62 106.1)">2</text>
<text x="185.3" y="103.9">2</text>
<text x="185.3" y="106.4">3</text>
<text x="227.9" y="106.4">1</text>
<text x="245.7" y="106.4">3</text>
<text x="255.8" y="106.4">1</text>
<text x="185.3" y="109">4</text>
<text x="185.3" y="111.5">5</text>
<text x="260.1" y="111.2" transform="rotate(-90 260.1 111.2)">2</text>
<text x="185.3" y="114">6</text>
<text x="237.2" y="116.3" transform="rotate(-90 237.2 116.3)">2</text>
<text x="192.8" y="131.5" transform="rotate(-90 192.8 131.5)">2</text>
<text x="196.1" y="126.7">1</text>
<text x="196.1" y="144.5">1</text>
<text x="200.4" y="149.3" transform="rotate(-90 200.4 149.3)">2</text>
<text x="263.5" y="145.8">1</text>
<text x="260.1" y="150.6" transform="rotate(-90 260.1 150.6)">2</text>
<text x="16.3" y="162" transform="rotate(-90 16.3 162)">2</text>
<text x="19.6" y="157.2">1</text>
</g>
<g font-size="1.8" fill="#009600">
<text x="152.9" y="27.5">PA_{SHUTDOWN}</text>
<text x="160.5" y="102.5">PA_{SHUTDOWN}</text>
</g>
<g font-size="1.8" fill="#0f0f0f">
<text x="157.5" y="30.1">~{SW_TRX}</text>
<text x="162.6" y="105.1">~{SW_TRX}</text>
</g>
<g font-size="1.8" fill="#725600">
<text x="211" y="32.6">V_{ENABLE2}RF_{OUT}</text>
<text x="150" y="50.4">TRX_SW</text>
<text x="230.8" y="49.6" transform="rotate(-90 230.8 49.6)">rf-power-amplifier-uhf.kicad_sch</text>
<text x="230.8" y="54.9" transform="rotate(-90 230.8 54.9)">File:</text>
<text x="100.9" y="69.4">PA_{UHF}</text>
<text x="202.1" y="107.5">V_{ENABLE2}RF_{OUT}</text>
<text x="222.5" y="124.3" transform="rotate(-90 222.5 124.3)">rf-power-amplifier-vhf.kicad_sch</text>
<text x="148.7" y="126.6">TRX_SW</text>
<text x="222.5" y="129.5" transform="rotate(-90 222.5 129.5)">File:</text>
<text x="99.8" y="145.6">PA_{VHF}</text>
</g>
<g font-size="1.8" fill="#840084">
<text x="245.8" y="30.1">RF</text>
<text x="259.8" y="30.1">RF</text>
<text x="141.7" y="66.9">RF15n</text>
<text x="151.8" y="66.9">RF43n</text>
<text x="172.1" y="66.9">RF</text>
<text x="192.5" y="66.9">RF</text>
<text x="23.4" y="79.6">RF</text>
<text x="40.1" y="79.6">RF</text>
<text x="52.8" y="79.6">RF</text>
<text x="250.9" y="105">RF</text>
<text x="140.4" y="143.1">RF18nH</text>
<text x="150.6" y="143.1">RF</text>
<text x="170.9" y="143.1">RF</text>
<text x="191.2" y="143.1">RF</text>
<text x="23.4" y="155.8">RF</text>
<text x="40.1" y="155.8">RF</text>
<text x="52.8" y="155.8">RF</text>
</g>
<g font-size="1.8" fill="#989898">
<text x="180.3" y="72">C?</text>
<text x="179.4" y="74.5">1.2p</text>
</g>
</svg>
